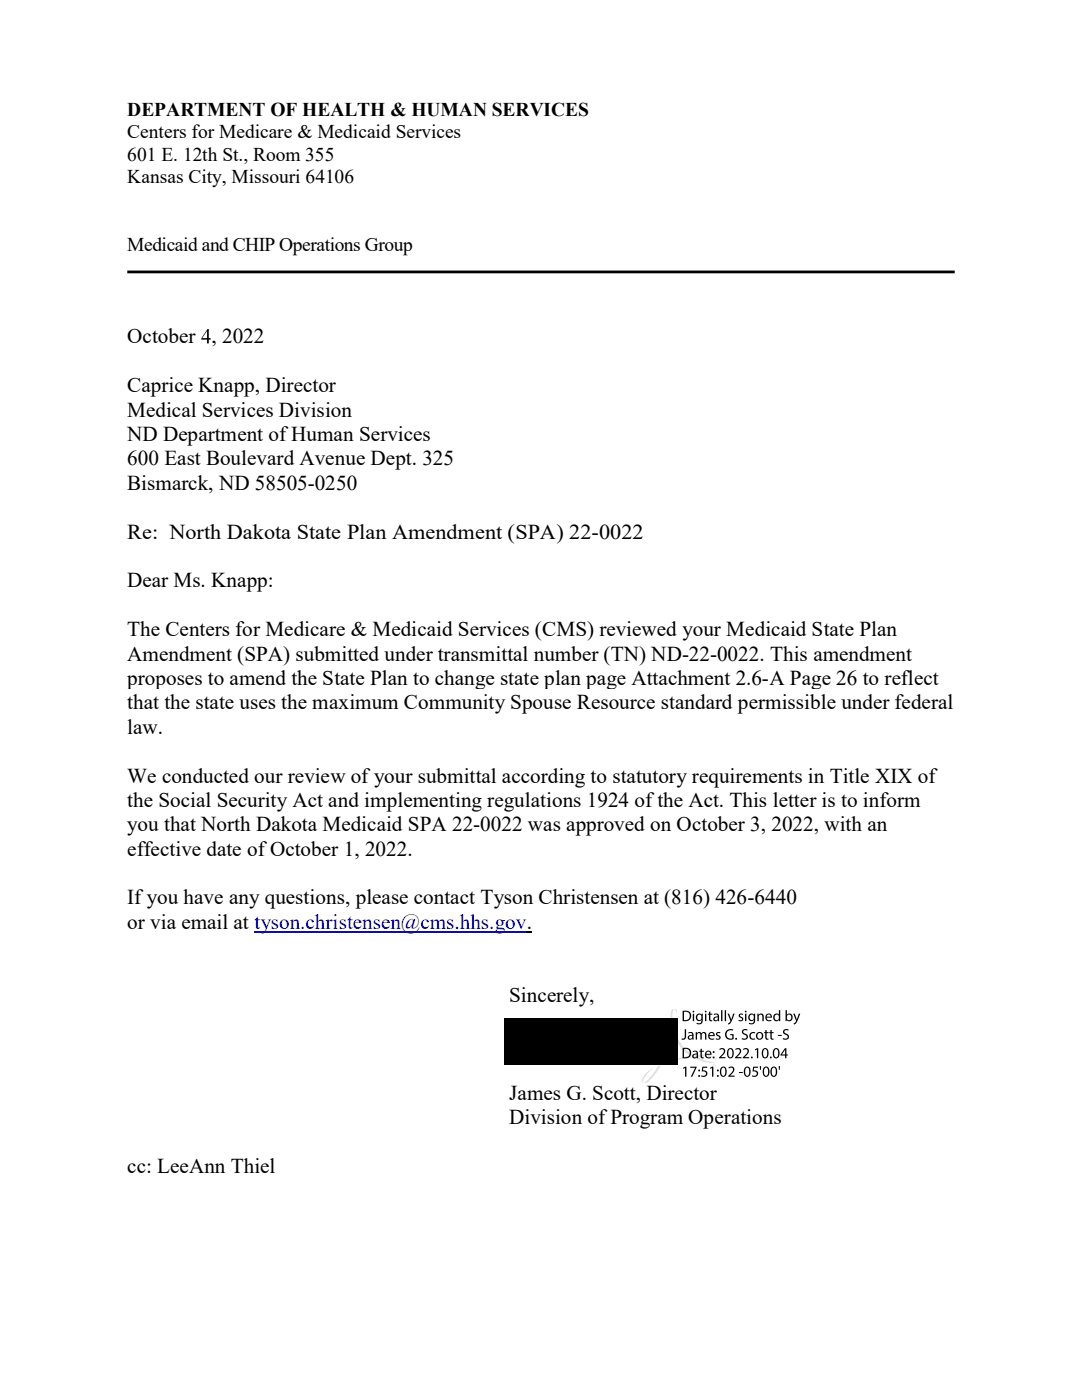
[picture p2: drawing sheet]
<svg xmlns="http://www.w3.org/2000/svg" width="216mm" height="279mm" viewBox="0 0 216 279" stroke-linecap="round" stroke-linejoin="round" font-family="sans-serif">
<path d="M25.4 54.3h165.1" fill="none" stroke="#000" stroke-width=".55"/>
<path d="M83.7 132.7h103.8v4.9h-103.8z" fill="#fff"/>
<path d="M41.4 65.7l-1.2 1.8v.3h1.1v.7h.4v-.7h.3v-.3h-.3v-1.8zM41.3 66v1.5h-1z" fill="#000"/>
<g fill="#fff">
<path d="M25.4 137.6h165.1v4.9h-165.1z"/>
<path d="M25.4 142.5h7.2v4.9h-7.2z"/>
</g>
<path d="M50.7 185.9h54.4" fill="none" stroke="#00f" stroke-width=".25"/>
<path d="M105.1 185.8h1.1v.3h-1.1z" fill="#000"/>
<path d="M134 201.5l-.2 .7v1.3h.4v-1.4l.3-.7a.98 .98 0 0 1 .5 .9l.1-.5a.62 .62 0 0 0-.4-.5 .62 .62 0 0 0-.7 .2zM135 202.6l-.1 .9h.1zM135 206.6v1.2l.4 .7 .9 1.1 1.4 1.1-2.7 .6v.2l3.2-.5a6.6 6.6 0 0 0 4.2 1l.2-.2a3.7 3.7 0 0 1-2.9-.6l-.6-.3h1.2a4 4 0 0 1 2.3 .4l.1 .3 .1-.2a1.19 1.19 0 0 0-1.2-.9h-2a2.92 2.92 0 0 1-3-1.2l-.7-1zM142 212.6a.4 .4 0 0 0 .8 0 .4 .4 0 0 0-.8 0zM142.1 212.6a.3 .3 0 0 1 .6 0 .3 .3 0 0 1-.6 0zM142.3 212.4v.4l.1-.2 .2 .2-.1-.4zM142.4 212.5l.1 .1zM128.7 214.4l-.3 .4a1.02 1.02 0 0 0-.3 1.2 1.27 1.27 0 0 0 1.6-.4l1-1.1 1.2-1.8h-.6l-.9 1.5a4 4 0 0 1-2.2 1.8l.2-.6 .7-1 1.5-1.5z" fill="#ffd9d9"/>
<g fill="#000">
<path d="M100.6 203.3h34.6v9.3h-34.6z"/>
<path d="M136.5 201.9v1.7a.87 .87 0 0 0 1.1-.8 .87 .87 0 0 0-1.1-.9zM136.2 201.7a1.17 1.17 0 0 1 1.7 1 1.25 1.25 0 0 1-1.7 1.1zM138.2 201.9a.17 .17 0 0 1 .3 0 .17 .17 0 0 1-.3 0zM138.2 202.3h.3v1.5h-.3zM139.2 202.6a.49 .49 0 0 0 0 .8 .49 .49 0 0 0 .7-.1 .52 .52 0 0 0 0-.6 .52 .52 0 0 0-.5-.2zM139.1 202.5a.57 .57 0 0 1 .9 0v-.2h.2v1.3a.79 .79 0 0 1-.4 .8 .79 .79 0 0 1-.8-.1v-.2a.56 .56 0 0 0 .7 .1 .56 .56 0 0 0 .3-.7 .7 .7 0 0 1-1.1 0 .7 .7 0 0 1 .2-1zM140.6 201.9a.2 .2 0 0 1 .4 0 .2 .2 0 0 1-.4 0zM140.7 202.3h.2v1.5h-.2zM141.5 201.9h.2v.4h.4v.2h-.4l.1 .9 .3 .2v.2h-.2a.4 .4 0 0 1-.4-.5v-.8h-.3v-.2h.3zM142.7 203.1a.3 .3 0 0 0 .1 .5 .3 .3 0 0 0 .4-.3v-.3zM142.4 202.4a.63 .63 0 0 1 .7-.1 .63 .63 0 0 1 .4 .6v.9h-.2l-.1-.2a.51 .51 0 0 1-.6 .2 .51 .51 0 0 1-.3-.6 .51 .51 0 0 1 .6-.3l.3-.1a.4 .4 0 0 0-.2-.4 .4 .4 0 0 0-.5 .2zM143.9 201.6h.3v2.2h-.3zM144.6 201.6h.3v2.2h-.3zM145.2 202.3h.3l.4 1.2 .4-1.2h.3l-.4 1.1a1.4 1.4 0 0 1-.9 1.1v-.3l.5-.5zM147.5 202.4l.5-.1 .3 .1-.2 .1a.26 .26 0 0 0-.4 0 .26 .26 0 0 0 .2 .4 .51 .51 0 0 1 .3 .8 .51 .51 0 0 1-.9 0l.1-.2a.3 .3 0 0 0 .5 .1 .3 .3 0 0 0 0-.4l-.1-.1a.43 .43 0 0 1-.4-.6zM148.6 201.9a.2 .2 0 0 1 .4 0 .2 .2 0 0 1-.4 0zM148.7 202.3h.2v1.5h-.2zM149.7 202.6a.49 .49 0 0 0-.1 .8 .49 .49 0 0 0 .8-.1 .52 .52 0 0 0 0-.6 .52 .52 0 0 0-.6-.2zM149.5 202.5a.57 .57 0 0 1 .9 0l.1-.2h.2v1.3a.79 .79 0 0 1-.4 .8 .79 .79 0 0 1-.9-.1l.1-.2a.56 .56 0 0 0 .7 .1 .56 .56 0 0 0 .2-.7 .7 .7 0 0 1-1 0 .7 .7 0 0 1 .1-1zM151.1 202.3h.3v.2a.55 .55 0 0 1 .6-.2 .55 .55 0 0 1 .4 .6v.9h-.3v-.9a.37 .37 0 0 0-.3-.4 .37 .37 0 0 0-.4 .4v.9h-.3zM153.1 202.6l-.1 .3h.8a.38 .38 0 0 0-.3-.4 .38 .38 0 0 0-.4 .1zM152.9 202.5a.65 .65 0 0 1 .8-.2 .65 .65 0 0 1 .3 .8h-1a.58 .58 0 0 0 .9 .4v.2a.81 .81 0 0 1-1-.1 .81 .81 0 0 1 0-1.1zM154.7 202.6a.51 .51 0 0 0-.1 .8 .51 .51 0 0 0 .7 0l.1-.2a.51 .51 0 0 0-.1-.5 .51 .51 0 0 0-.5-.2zM154.5 202.5a.59 .59 0 0 1 .9 0v-.9h.3v2.2h-.2l-.1-.3a.69 .69 0 0 1-1 .1 .69 .69 0 0 1 0-1zM157.2 202.6l-.2 .2a.51 .51 0 0 0 .1 .7 .51 .51 0 0 0 .7 0 .51 .51 0 0 0 0-.7l-.2-.3zM156.7 201.6h.3v.9a.7 .7 0 0 1 1 0 .7 .7 0 0 1 .1 1 .62 .62 0 0 1-1.1 0v.3h-.3zM158.3 202.3h.3l.4 1.2 .4-1.2h.3l-.4 1.1a1.4 1.4 0 0 1-.9 1.1v-.3l.4-.5z"/>
<path d="M136.5 209.3v1.7a.87 .87 0 0 0 1.1-.8 .87 .87 0 0 0-1.1-.9zM136.2 209.1a1.17 1.17 0 0 1 1.7 1 1.25 1.25 0 0 1-1.7 1.1zM138.5 210.6a.3 .3 0 0 0 .1 .4 .3 .3 0 0 0 .4-.3v-.3zM138.2 209.8a.63 .63 0 0 1 .7-.1 .63 .63 0 0 1 .4 .6v.9h-.2l-.1-.2a.51 .51 0 0 1-.6 .2 .51 .51 0 0 1-.3-.6 .51 .51 0 0 1 .6-.3h.3a.4 .4 0 0 0-.2-.5 .4 .4 0 0 0-.5 .2zM139.8 209.4l.2-.1v.4h.4v.2h-.4l.1 .9 .3 .2v.2h-.2a.4 .4 0 0 1-.4-.5v-.8h-.3v-.2h.3zM141 210l-.1 .3h.8a.38 .38 0 0 0-.2-.4 .38 .38 0 0 0-.5 .1zM140.8 209.9a.65 .65 0 0 1 .9-.2 .65 .65 0 0 1 .3 .8h-1.1a.58 .58 0 0 0 .9 .4l.1 .2a.81 .81 0 0 1-1.1-.1 .81 .81 0 0 1 0-1.1zM142.2 211a.2 .2 0 0 1 .4 0 .2 .2 0 0 1-.4 0zM142.2 210a.2 .2 0 0 1 .4 0 .2 .2 0 0 1-.4 0zM143.5 209.4a.7 .7 0 0 1 1.1 0 .7 .7 0 0 1-.2 1l-.5 .6h.9v.2h-1.3l.2-.4a1.25 1.25 0 0 0 .7-1.3l-.4-.1-.4 .2zM145.6 209.4a1.16 1.16 0 0 0 .1 1.6 1.04 1.04 0 0 0 0-1.6zM145.4 209.3a.72 .72 0 0 1 .8 .1 .72 .72 0 0 1 .2 .8 .72 .72 0 0 1-.2 .9 .72 .72 0 0 1-1-.1l-.1-1.1zM146.7 209.4a.7 .7 0 0 1 1.1 0 .7 .7 0 0 1-.2 1l-.6 .6h.9v.2h-1.2l.2-.4a1.25 1.25 0 0 0 .6-1.3l-.3-.1-.4 .2zM148.3 209.4a.7 .7 0 0 1 1 0 .7 .7 0 0 1-.2 1l-.5 .6h.9v.2h-1.3l.2-.4a1.25 1.25 0 0 0 .7-1.3l-.3-.1-.5 .2zM149.8 211a.2 .2 0 0 1 .4 0 .2 .2 0 0 1-.4 0zM150.6 209.4l.7-.2v2h-.3v-1.8l-.3 .2zM152.5 209.4a1.16 1.16 0 0 0 .2 1.6 1.04 1.04 0 0 0 0-1.6zM152.3 209.3a.72 .72 0 0 1 .9 .1 .72 .72 0 0 1 .2 .8 .72 .72 0 0 1-.3 .9 .72 .72 0 0 1-.9-.1l-.2-1.1zM153.6 211a.2 .2 0 0 1 .4 0 .2 .2 0 0 1-.4 0zM154.7 209.4a1.16 1.16 0 0 0 .2 1.6 1.04 1.04 0 0 0 0-1.6zM154.5 209.3a.72 .72 0 0 1 .9 .1 .72 .72 0 0 1 .2 .8 .72 .72 0 0 1-.3 .9 .72 .72 0 0 1-.9-.1l-.2-1.1zM156.7 209.5l-.7 .9h.7zM156.6 209.2h.3v1.2h.3v.3h-.3v.5h-.2v-.5h-1z"/>
<path d="M136.6 205.4h.3v1.4a.63 .63 0 0 1-.2 .6 .63 .63 0 0 1-.7 .1v-.3l.4 .1 .2-.3zM137.6 206.8a.3 .3 0 0 0 .2 .5 .3 .3 0 0 0 .3-.3v-.3zM137.3 206.1a.63 .63 0 0 1 .7-.1 .63 .63 0 0 1 .4 .6v.9h-.2l-.1-.2a.51 .51 0 0 1-.6 .2 .51 .51 0 0 1-.3-.7 .51 .51 0 0 1 .7-.3h.2a.4 .4 0 0 0-.2-.4 .4 .4 0 0 0-.5 .2zM138.8 206h.2l.1 .2a.5 .5 0 0 1 .4-.3 .5 .5 0 0 1 .5 .3 .53 .53 0 0 1 .6-.2 .53 .53 0 0 1 .4 .6v.9h-.3v-.9a.34 .34 0 0 0-.3-.4 .34 .34 0 0 0-.4 .4v.9h-.2v-.9a.34 .34 0 0 0-.4-.4 .34 .34 0 0 0-.3 .4v.9h-.3zM141.7 206.3l-.1 .3h.8a.38 .38 0 0 0-.3-.4 .38 .38 0 0 0-.4 .1zM141.5 206.2a.65 .65 0 0 1 .8-.2 .65 .65 0 0 1 .3 .8h-1a.58 .58 0 0 0 .9 .4v.2a.81 .81 0 0 1-1-.1 .81 .81 0 0 1 0-1.1zM143 206.1l.5-.1h.2l-.1 .2a.26 .26 0 0 0-.4 0 .26 .26 0 0 0 .2 .4 .51 .51 0 0 1 .2 .8 .51 .51 0 0 1-.8 0l.1-.2a.3 .3 0 0 0 .4 .1 .3 .3 0 0 0 .1-.4l-.1-.1a.43 .43 0 0 1-.4-.6zM144.9 205.7a1.27 1.27 0 0 1 1.4-.2v.2a.86 .86 0 0 0-1.3 .6 .86 .86 0 0 0 1.1 .9v-.6h-.4v-.2h.7v1a1.11 1.11 0 0 1-1.5-.2 1.11 1.11 0 0 1 0-1.5zM146.7 207.3a.2 .2 0 0 1 .4 0 .2 .2 0 0 1-.4 0zM148.2 205.5l.7-.1 .3 .1-.1 .2a.41 .41 0 0 0-.7 0 .41 .41 0 0 0 .3 .6 .65 .65 0 0 1 .5 .9 .65 .65 0 0 1-1 .3l-.2-.1 .1-.3a.45 .45 0 0 0 .6 .2 .45 .45 0 0 0 .1-.7 .67 .67 0 0 1-.7-.4 .67 .67 0 0 1 .1-.7zM149.7 206.2l.7-.2h.3l-.1 .2a.56 .56 0 0 0-.8 .5 .56 .56 0 0 0 .8 .5l.1 .2a.79 .79 0 0 1-1-.2 .79 .79 0 0 1 0-1zM151.3 206.2a.54 .54 0 0 0-.1 .8 .54 .54 0 0 0 .7 .1 .55 .55 0 0 0 .1-.6 .55 .55 0 0 0-.7-.3zM150.8 206.7a.76 .76 0 0 1 1.5 0 .76 .76 0 0 1-1.5 0zM152.7 205.6h.3v.4h.4v.2h-.4v.9l.3 .2v.2h-.2a.4 .4 0 0 1-.4-.5v-.8h-.2v-.2h.2zM153.7 205.6h.3v.4h.4v.2h-.4v.9l.3 .2 .1 .2h-.5l-.2-.3v-1h-.2v-.2h.2zM155.2 206.5h.8v.2h-.8zM156.4 205.5l.6-.1 .4 .1-.1 .2a.41 .41 0 0 0-.7 0 .41 .41 0 0 0 .3 .6 .65 .65 0 0 1 .5 .9 .65 .65 0 0 1-1 .3l-.2-.1 .1-.3a.45 .45 0 0 0 .6 .2 .45 .45 0 0 0 .1-.7 .67 .67 0 0 1-.7-.4 .67 .67 0 0 1 .1-.7z"/>
<path d="M136.3 213.1l.7-.2v2h-.3v-1.8l-.4 .2zM137.7 212.9h1.3l-.9 2h-.3l.9-1.8h-1zM139.3 214.7a.2 .2 0 0 1 .4 0 .2 .2 0 0 1-.4 0zM139.3 213.6a.2 .2 0 0 1 .4 0 .2 .2 0 0 1-.4 0zM140.2 212.9h.9v.2h-.8v.5a.7 .7 0 0 1 .9 .8 .7 .7 0 0 1-1.1 .5l-.2-.1 .1-.2a.52 .52 0 0 0 .7 0 .52 .52 0 0 0 .1-.7 .52 .52 0 0 0-.8-.1zM141.7 213.1l.6-.2v2h-.2v-1.8l-.4 .2zM143.1 214.7a.19 .19 0 0 1 .3 0 .19 .19 0 0 1-.3 0zM143.1 213.6a.19 .19 0 0 1 .3 0 .19 .19 0 0 1-.3 0zM144.2 213.1a1.16 1.16 0 0 0 .1 1.6 1.04 1.04 0 0 0 0-1.6zM144 213a.72 .72 0 0 1 .8 0 .72 .72 0 0 1 .2 .9 .72 .72 0 0 1-.2 .9 .72 .72 0 0 1-1-.1l-.1-1.1zM145.4 213a.7 .7 0 0 1 1 .1 .7 .7 0 0 1-.2 1l-.5 .6h.9v.2h-1.3l.2-.4a1.25 1.25 0 0 0 .7-1.3l-.3-.1-.5 .1zM147.5 213.9h.7v.2h-.7zM148.9 213.1a1.16 1.16 0 0 0 .2 1.6 1.04 1.04 0 0 0 0-1.6zM148.8 213a.72 .72 0 0 1 .8 0 .72 .72 0 0 1 .2 .9 .72 .72 0 0 1-.3 .9 .72 .72 0 0 1-.9-.1l-.2-1.1zM150.3 212.9h.9v.2h-.7l-.1 .5a.7 .7 0 0 1 .9 .8 .7 .7 0 0 1-1.1 .5l-.2-.1 .1-.2a.52 .52 0 0 0 .7 0 .52 .52 0 0 0 .1-.7 .52 .52 0 0 0-.7-.1zM151.6 212.8h.3l-.1 .7h-.1zM152.7 213.1a1.16 1.16 0 0 0 .2 1.6 1.04 1.04 0 0 0 0-1.6zM152.5 213a.72 .72 0 0 1 .8 0 .72 .72 0 0 1 .2 .9 .72 .72 0 0 1-.2 .9 .72 .72 0 0 1-.9-.1l-.2-1.1zM154.2 213.1a1.16 1.16 0 0 0 .2 1.6 1.04 1.04 0 0 0 0-1.6zM154.1 213a.72 .72 0 0 1 .8 0 .72 .72 0 0 1 .2 .9 .72 .72 0 0 1-.3 .9 .72 .72 0 0 1-.9-.1l-.2-1.1zM155.4 212.8h.2v.7h-.2z"/>
</g>
<g font-size="4.2">
<text x="25.4" y="68.5">October</text>
<text x="42.2" y="68.5">, 2022</text>
<text x="25.4" y="78.3">Caprice Knapp, Director</text>
<text x="25.4" y="83.1">Medical Services Division</text>
<text x="25.4" y="88">ND Department of Human Services</text>
<text x="25.4" y="92.9">600 East Boulevard Avenue Dept. 325</text>
<text x="25.4" y="97.7">Bismarck, ND 58505-0250</text>
<text x="25.4" y="107.5">Re: North Dakota State Plan Amendment (SPA) 22-0022</text>
<text x="25.4" y="117.2">Dear Ms. Knapp:</text>
<text x="25.4" y="127">The Centers for Medicare &amp; Medicaid Services (CMS) reviewed your Medicaid State Plan</text>
<text x="25.4" y="131.8">Amendment (SPA) submitted under transmittal number (TN) ND-22-0022. This amendment</text>
<text x="25.4" y="136.7">proposes to amend the State Plan to change state plan page Attachment 2.6-A Page 26 to reflect</text>
<text x="25.4" y="141.6">that the state uses the maximum Community Spouse Resource standard permissible under federal</text>
<text x="25.4" y="146.4">law.</text>
<text x="25.4" y="156.2">We conducted our review of your submittal according to statutory requirements in Title XIX of</text>
<text x="25.4" y="161">the Social Security Act and implementing regulations 1924 of the Act. This letter is to inform</text>
<text x="25.4" y="165.9">you that North Dakota Medicaid SPA 22-0022 was approved on October 3, 2022, with an</text>
<text x="25.4" y="170.8">effective date of October 1, 2022.</text>
<text x="25.4" y="180.5">If you have any questions, please contact Tyson Christensen at (816) 426-6440</text>
<text x="25.4" y="185.4">or via email at tyson.christensen@cms.hhs.gov.</text>
<text x="101.6" y="200">Sincerely,</text>
<text x="101.6" y="219.5">James G. Scott, Director</text>
<text x="101.6" y="224.3">Division of Program Operations</text>
<text x="25.4" y="234.1">cc: LeeAnn Thiel</text>
</g>
<g font-size="3.9">
<text x="25.4" y="23.1">DEPARTMENT OF HEALTH &amp; HUMAN SERVICES</text>
<text x="25.4" y="27.6">Centers for Medicare &amp; Medicaid Services</text>
<text x="25.4" y="32.1">601 E. 12th St., Room 355</text>
<text x="25.4" y="36.6">Kansas City, Missouri 64106</text>
<text x="25.4" y="50">Medicaid and CHIP Operations Group</text>
</g>
</svg>
